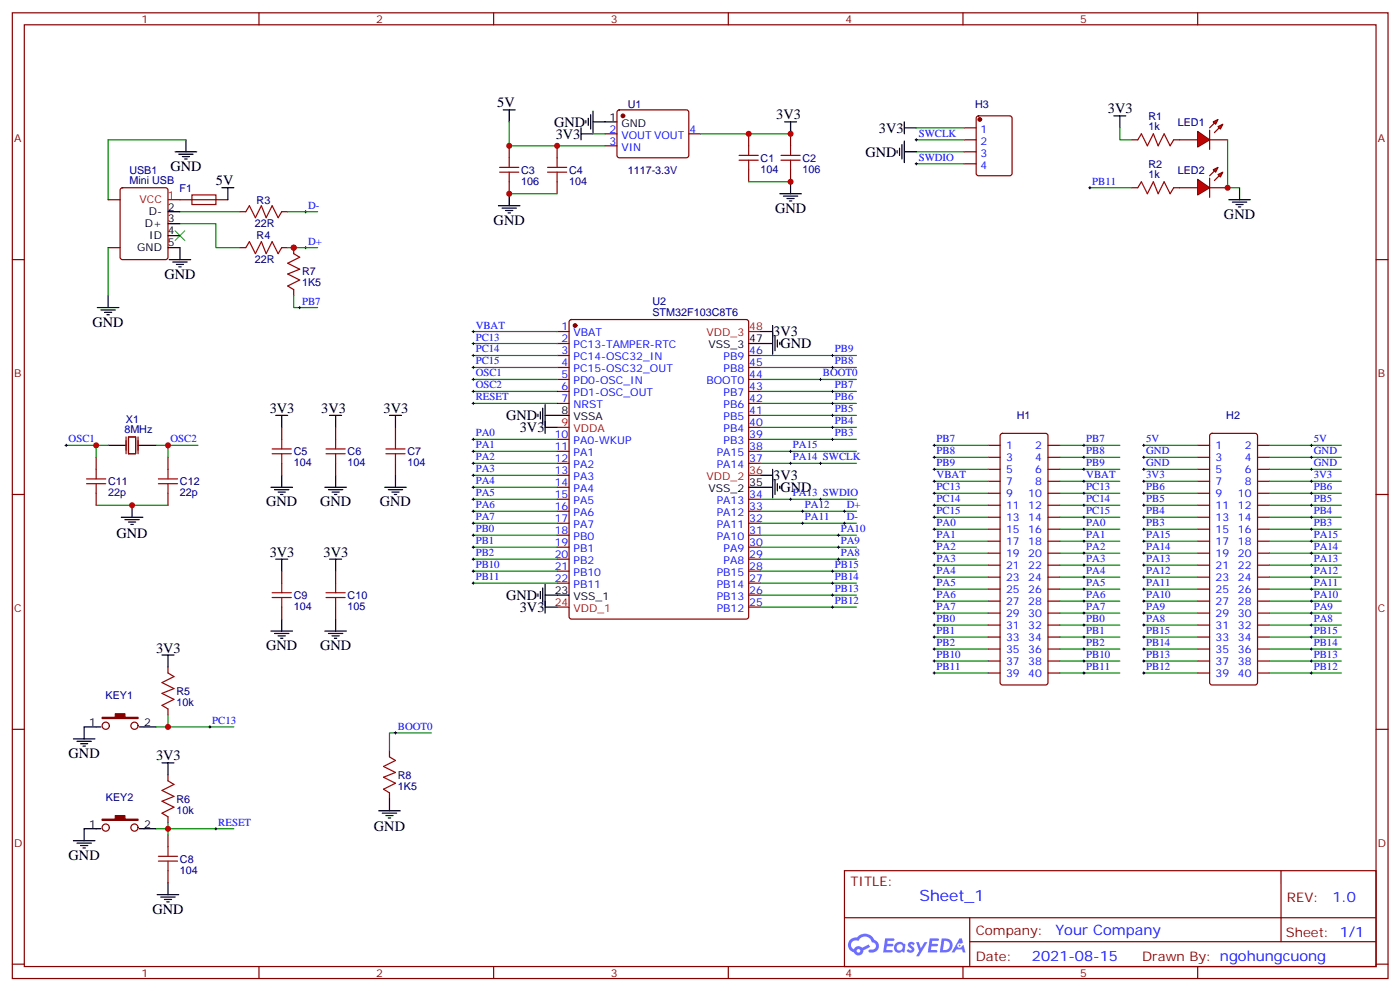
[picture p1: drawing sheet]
<svg xmlns="http://www.w3.org/2000/svg" width="413mm" height="292mm" viewBox="0 0 413 292" stroke-linecap="round" stroke-linejoin="round" font-family="sans-serif">
<g fill="none" stroke="#870000" stroke-width=".35">
<path d="M3.6 3.8h405.4v284.3h-405.4zM7.2 7.3h398.2v277.3h-398.2zM76.3 3.8v3.5M145.5 3.8v3.5M214.6 3.8v3.5M283.7 3.8v3.5M352.9 3.8v3.5M3.6 76.4h3.6M405.4 76.4h3.6M3.6 145.6h3.6M405.4 145.6h3.6M3.6 214.7h3.6"/>
<path d="M405.4 214.7h3.6M248.8 256.4h156.6v28.2h-156.6zM377.4 256.4v20.9M248.8 270.2h156.5M285.7 277.3h119.6M285.7 270.2v14.1M3.6 283.9h3.6M76.3 284.6v3.5M145.5 284.6v3.5M214.6 284.6v3.5M283.7 284.6v3.5M352.9 284.6v3.5"/>
<path d="M405.4 283.9h3.6"/>
</g>
<g fill="#5487ff">
<path d="M267.8 277.5a1.22 1.22 0 0 1 1.7 .3l-.4 .6a.47 .47 0 0 0-.3-.4 .47 .47 0 0 0-.5 .2l.2 .2a1.14 1.14 0 0 1 .7 1.7 1.14 1.14 0 0 1-1.9 0l-.2-.2 .5-.5 .7 .4a.29 .29 0 0 0 .4-.2 .29 .29 0 0 0-.3-.4 1.04 1.04 0 0 1-.6-1.7z"/>
<path d="M260.8 276.3h2.4l.3 .2-.1 .5h-1.9l-.1 .9h1.5l.4 .4-.4 .3h-1.6l-.2 1.1 1.8 .1 .1 .3-.1 .3h-2.7z"/>
<path d="M274 276.3h2.3l.3 .2-.1 .5h-1.8l-.1 .9h1.5l.3 .4-.4 .3h-1.6l-.1 1.1 1.7 .1 .2 .3-.2 .3h-2.6z"/>
<path d="M282.7 276.3h.7l.3 1.2-.6 .4a.69 .69 0 0 0-1 .2 .69 .69 0 0 0 .5 1 .69 .69 0 0 0 .8-.6l.5-.3 .6 2.2h-.8l-.2-.8h-1.8l-.5 .8h-.8z"/>
<path d="M269.9 277.4h.8l.6 1.8 1.1-1.8h.9l-2.6 4.2h-.8l.9-1.6z"/>
<path d="M277.5 276.3l-.6 4.1h1.3a2.11 2.11 0 0 0 2.5-2.1 2.11 2.11 0 0 0-2.5-2zM278.2 277a1.39 1.39 0 0 1 1.7 1.4 1.39 1.39 0 0 1-1.8 1.3h-.3z"/>
<path d="M263.8 277.9a1.54 1.54 0 0 0-.1 2.2 1.54 1.54 0 0 0 2.2 .1l.6 .2 .3-2.3-.2-.2h-.4a1.49 1.49 0 0 0-2.4 0zM264.1 278.9a.94 .94 0 0 1 1.8 0 .94 .94 0 0 1-1.8 0z"/>
<path d="M250.5 276.7a2.18 2.18 0 0 0 1.1 3.7 1.44 1.44 0 0 0 1.6 .9 1.44 1.44 0 0 0 1.2-1.5l2-1-.5-.7-1.9 .9a1.47 1.47 0 0 0-2.4 .5 1.39 1.39 0 0 1-.7-2 1.39 1.39 0 0 1 2-.4 2.12 2.12 0 0 1 2.2-1.3 2.12 2.12 0 0 1 1.9 1.7 1.14 1.14 0 0 1 1.1 1.4 1.14 1.14 0 0 1-1.7 .7 .43 .43 0 0 0-.5 .4 .43 .43 0 0 0 .4 .5 1.98 1.98 0 0 0 2.5-1.3 1.98 1.98 0 0 0-1.2-2.5 3.1 3.1 0 0 0-5.3-.7l-.9 .1zM252.4 280a.55 .55 0 0 1 1.1 0 .55 .55 0 0 1-1.1 0z"/>
<circle cx="282.7" cy="278.4" r=".26"/>
</g>
<g fill="none" stroke="#870000" stroke-width=".35">
<path d="M53 58.8h14.1M164.1 97.6h3.6M167.9 94.3l.5-.2h51.5l.6 .4 .1 87.1-.5 .6-51.7 .1-.7-.5v-87zM164.1 101.1h3.6M164.1 104.7h3.6M164.1 108.2h3.6M164.1 111.7h3.6M164.1 115.3h3.6M164.1 118.8h3.6M220.6 104.7h3.5M220.6 108.2h3.5M220.6 111.7h3.5"/>
<path d="M220.6 115.3h3.5M220.6 118.8h3.5M83 125.8v3.6M83 136.4v3.5M98.9 125.8v3.6M98.9 136.4v3.5M116.5 125.8v3.6M116.5 136.4v3.5M164.1 129.4h3.6M164.1 132.9h3.6M164.1 136.4h3.6M164.1 139.9h3.6"/>
<path d="M220.6 129.4h3.5M220.6 132.9h3.5M220.6 136.4h3.5M220.6 125.8h3.5M220.6 122.3h3.5M164.1 143.5h3.6M164.1 147h3.6M164.1 150.5h3.6M164.1 154.1h3.6M164.1 157.6h3.6M220.6 147h3.5M220.6 150.5h3.5"/>
<path d="M220.6 154.1h3.5M220.6 157.6h3.5M164.1 161.1h3.6M164.1 164.6h3.6M164.1 168.2h3.6M164.1 171.7h3.6M220.6 161.1h3.5M220.6 164.6h3.5M220.6 168.2h3.5M220.6 171.7h3.5M220.6 178.8h3.5M220.6 175.2h3.5"/>
<path d="M49.5 196.4v1.8M49.5 208.7v1.8M49.5 228.1v1.8M49.5 240.5v1.8M49.5 245.8v3.5M49.5 256.4v3.5"/>
<circle cx="31.2" cy="213.7" r="1.06"/>
<circle cx="39.6" cy="213.7" r="1.06"/>
<circle cx="31.2" cy="243.7" r="1.06"/>
<circle cx="39.6" cy="243.7" r="1.06"/>
</g>
<g fill="#870000" stroke="#870000" stroke-width=".35">
<path d="M30.1 241.2h3.9v-1.1h2.8v1.1h3.9v.3h-10.6z"/>
<path d="M30.1 211.2h3.9v-1.1h2.8v1.1h3.9v.4h-10.6z"/>
<circle cx="169.4" cy="95.8" r=".53"/>
</g>
<g fill="none" stroke="#000" stroke-width=".35">
<path d="M51.6 44.7h6.4M52.7 45.4h4.2M53.7 46.1h2.1M54.4 46.8h.7M54.8 41.2v3.5M65.4 55.3h3.5M67.1 55.3v3.5M49.8 76.4h6.4M50.9 77.2h4.2M52 77.9h2.1M52.7 78.6h.7M53 72.9v3.5"/>
<path d="M28.7 90.6h6.3M29.7 91.3h4.3M30.8 92h2.1M31.5 92.7h.7M31.9 87v3.6M220.6 101.1h3.5M81.2 122.3h3.6M83 122.3v3.5M83 139.9v3.6M97.1 122.3h3.5M98.9 122.3v3.5M98.9 139.9v3.6"/>
<path d="M114.8 122.3h3.5M116.5 122.3v3.5M116.5 139.9v3.6M164.1 122.3h3.6M79.8 143.5h6.4M80.9 144.2h4.2M82 144.9h2.1M82.7 145.6h.7M95.7 143.5h6.4M96.8 144.2h4.2M97.8 144.9h2.1M98.5 145.6h.7"/>
<path d="M113.3 143.5h6.4M114.4 144.2h4.2M115.5 144.9h2.1M116.2 145.6h.7M220.6 143.5h3.5M164.1 175.2h3.6M47.7 192.9h3.6M49.5 192.9v3.5M21.6 217.6h6.4M22.7 218.3h4.2M23.7 219h2.2M24.4 219.7h.8"/>
<path d="M29.7 214h-4.9v3.6M41 214h5M47.7 224.6h3.6M49.5 224.6v3.5M21.6 247.5h6.4M22.7 248.2h4.2M23.7 249h2.2M24.4 249.7h.8M29.7 244h-4.9v3.5M41 244h5M49.5 259.9v3.5M46.3 263.4h6.4"/>
<path d="M47.4 264.1h4.2M48.4 264.8h2.2M49.1 265.5h.7"/>
</g>
<path d="M220.6 97.6h3.5M164.1 125.8h3.6M220.6 139.9h3.5M164.1 178.8h3.6" fill="none" stroke="#f00" stroke-width=".35"/>
<g fill="none" stroke="#a10000" stroke-width=".35">
<path d="M56.6 57.4h7v2.8h-7zM80.2 133.6h5.6M80.2 132.2h5.6M83 129.4v2.8M83 133.6v2.8M96.1 133.6h5.6M96.1 132.2h5.6M98.9 129.4v2.8M98.9 133.6v2.8M113.7 133.6h5.6M113.7 132.2h5.6M116.5 129.4v2.8"/>
<path d="M116.5 133.6v2.8M49.5 198.2l1.8 1-3.6 1.8 3.6 1.7-3.6 1.5 3.6 1.7-3.6 1.8 1.8 1M49.5 229.9l1.8 1.1-3.6 1.7 3.6 1.8-3.6 1.4 3.6 1.8-3.6 1.7 1.8 1.1M46.7 253.5h5.6M46.7 252.1h5.6M49.5 249.3v2.8M49.5 253.5v2.9"/>
</g>
<path d="M54.8 41.2h-22.9v17.6M31.9 72.9v14.1M49.5 210.5v3.5h-3.5M49.5 214h19.4M46 244h22.9M49.5 242.3v3.5" fill="none" stroke="#008700" stroke-width=".35"/>
<path d="M89.7 72.9h.7M89.7 62.3h.7M90.1 62v.7M90.1 72.6v.7M61.5 214h.7M61.8 213.7v.7M63.3 244h.7M63.6 243.7v.7" fill="none" stroke="#000" stroke-width=".29"/>
<path d="M51.6 68l2.8 2.8M54.4 68l-2.8 2.8" fill="none" stroke="#3c3" stroke-width=".35"/>
<g fill="#f00" stroke="#870000" stroke-width=".35">
<path d="M352.9 38.7l3.5 2.5-3.5 2.1z"/>
<path d="M356.4 38.3v5.7z"/>
</g>
<g fill="#870000" stroke="#870000" stroke-width=".35">
<path d="M356.4 37.6l1.4-1.4z"/>
<path d="M359.2 37.6l-1.4 1.5z"/>
</g>
<g fill="#f00" stroke="#870000" stroke-width=".35">
<path d="M357.5 35.9l1.4-.7-.7 1.4z"/>
<path d="M358.9 37.3l1.4-.7-.7 1.4z"/>
</g>
<path d="M347.6 41.2h5.3M356.4 41.2h5.3" fill="none" stroke="#870000" stroke-width=".35"/>
<g fill="#f00" stroke="#870000" stroke-width=".35">
<path d="M352.9 52.8l3.5 2.5-3.5 2.1z"/>
<path d="M356.4 52.5v5.6z"/>
</g>
<g fill="#870000" stroke="#870000" stroke-width=".35">
<path d="M356.4 51.8l1.4-1.5z"/>
<path d="M359.2 51.8l-1.4 1.4z"/>
</g>
<g fill="#f00" stroke="#870000" stroke-width=".35">
<path d="M357.5 50l1.4-.7-.7 1.4z"/>
<path d="M358.9 51.4l1.4-.7-.7 1.4z"/>
</g>
<g fill="none" stroke="#870000" stroke-width=".35">
<path d="M178.3 39.4h3.5M182 32.6l.5-.3 20 .1 .5 .7-.1 12.9-.7 .5-20-.1-.4-.6v-12.7zM203 39.4h3.5M220.6 39.4v3.5M232.9 39.4v3.5M284.1 37.6h3.5M287.9 34.3l.4-.2h9.2l.6 .4 .1 16.5-.5 .7-9.4 .1-.6-.5-.1-16.5zM31.9 58.8h3.5M35.6 55.5l.5-.2h12.7l.6 .4 .1 20-.5 .7h-12.9l-.7-.4v-20zM150 42.9v3.6M150 53.5v3.5M164.1 42.9v3.6"/>
<path d="M164.1 53.5v3.5M178.3 42.9h3.5M220.6 50v3.5M232.9 50v3.5M284.1 41.2h3.5M284.1 44.7h3.5M284.1 48.2h3.5M333.5 55.3h1.7M333.5 41.2h1.7M345.8 55.3h7.1M345.8 41.2h1.8M356.4 55.3h5.3"/>
<path d="M31.9 72.9h3.5M70.7 62.3h1.7M70.7 72.9h1.7M83 62.3h1.8M83 72.9h1.8M86.5 72.9v1.8M86.5 85.3v1.7M28.3 134.7v3.5M49.5 134.7v3.5M291.1 131.1h3.6M291.1 134.7h3.6M291.1 138.2h3.6"/>
<path d="M294.9 127.8l.5-.2h12.7l.5 .2 .2 .5v72.7l-.2 .5-.5 .2h-12.7l-.5-.3-.2-.4v-72.7zM308.8 131.1h3.5M308.8 134.7h3.5M308.8 138.2h3.5M352.9 131.1h3.5M352.9 134.7h3.5M352.9 138.2h3.5M356.6 127.8l.5-.2h12.7l.5 .2 .2 .5v72.7l-.2 .5-.5 .2h-12.7l-.5-.3-.2-.4v-72.7zM370.5 131.1h3.6M370.5 134.7h3.6M370.5 138.2h3.6M28.3 145.2v3.6"/>
<path d="M49.5 145.2v3.6M291.1 141.7h3.6M291.1 145.2h3.6M291.1 148.8h3.6M291.1 152.3h3.6M291.1 155.8h3.6M291.1 159.3h3.6M308.8 141.7h3.5M308.8 145.2h3.5M308.8 148.8h3.5M308.8 152.3h3.5M308.8 155.8h3.5"/>
<path d="M308.8 159.3h3.5M352.9 141.7h3.5M352.9 145.2h3.5M352.9 148.8h3.5M352.9 152.3h3.5M352.9 155.8h3.5M352.9 159.3h3.5M370.5 141.7h3.6M370.5 145.2h3.6M370.5 148.8h3.6M370.5 152.3h3.6M370.5 155.8h3.6"/>
<path d="M370.5 159.3h3.6M83 168.2v3.5M83 178.8v3.5M98.9 168.2v3.5M98.9 178.8v3.5M291.1 162.9h3.6M291.1 166.4h3.6M291.1 169.9h3.6M291.1 173.5h3.6M291.1 177h3.6M308.8 162.9h3.5M308.8 166.4h3.5"/>
<path d="M308.8 169.9h3.5M308.8 173.5h3.5M308.8 177h3.5M352.9 162.9h3.5M352.9 166.4h3.5M352.9 169.9h3.5M352.9 173.5h3.5M352.9 177h3.5M370.5 162.9h3.6M370.5 166.4h3.6M370.5 169.9h3.6M370.5 173.5h3.6"/>
<path d="M370.5 177h3.6M291.1 180.5h3.6M291.1 184h3.6M291.1 187.6h3.6M291.1 191.1h3.6M291.1 194.6h3.6M291.1 198.2h3.6M308.8 180.5h3.5M308.8 184h3.5M308.8 187.6h3.5M308.8 191.1h3.5M308.8 194.6h3.5"/>
<path d="M308.8 198.2h3.5M352.9 180.5h3.5M352.9 184h3.5M352.9 187.6h3.5M352.9 191.1h3.5M352.9 194.6h3.5M352.9 198.2h3.5M370.5 180.5h3.6M370.5 184h3.6M370.5 187.6h3.6M370.5 191.1h3.6M370.5 194.6h3.6"/>
<path d="M370.5 198.2h3.6M114.8 221.1v1.7M114.8 233.4v1.8"/>
</g>
<g fill="none" stroke="#a10000" stroke-width=".35">
<path d="M147.2 50.7h5.7M147.2 49.3h5.7M150 46.5v2.8M150 50.7v2.8M161.3 50.7h5.7M161.3 49.3h5.7M164.1 46.5v2.8M164.1 50.7v2.8M217.8 47.2h5.6M217.8 45.8h5.6M220.6 42.9v2.9M220.6 47.2v2.8"/>
<path d="M230.1 47.2h5.7M230.1 45.8h5.7M232.9 42.9v2.9M232.9 47.2v2.8M335.2 41.2l1.1-1.8 1.8 3.5 1.7-3.5 1.4 3.5 1.8-3.5 1.8 3.5 1-1.7M335.2 55.3l1.1-1.8 1.8 3.5 1.7-3.5 1.4 3.5 1.8-3.5 1.8 3.5 1-1.7M72.4 62.3l1.1-1.7 1.7 3.5 1.8-3.5 1.4 3.5 1.8-3.5 1.8 3.5 1-1.8M72.4 72.9l1.1-1.7 1.7 3.5 1.8-3.5 1.4 3.5 1.8-3.5 1.8 3.5 1-1.8M86.5 74.7l1.8 1-3.5 1.8 3.5 1.8-3.5 1.4 3.5 1.7-3.5 1.8 1.7 1.1M28.3 138.2v2.8M49.5 138.2v2.8M25.5 142.4h5.7"/>
<path d="M25.5 141h5.7M28.3 142.4v2.8M46.7 142.4h5.6M46.7 141h5.6M49.5 142.4v2.8M80.2 175.9h5.6M80.2 174.5h5.6M83 171.7v2.8M83 175.9v2.9M96.1 175.9h5.6M96.1 174.5h5.6M98.9 171.7v2.8"/>
<path d="M98.9 175.9v2.9M114.8 222.8l1.7 1.1-3.5 1.8 3.5 1.7-3.5 1.4 3.5 1.8-3.5 1.8 1.8 1"/>
</g>
<g fill="none" stroke="#000" stroke-width=".35">
<path d="M148.3 32.3h3.5M150 32.3v3.6M171.2 39.4h3.5M171.2 37.6v3.6M172.6 35.5v.7M173.3 34.8v2.1M174 33.8v4.2M174.7 35.9h7.1M174.7 32.7v6.4M231.2 35.9h3.5M232.9 35.9v3.5M266.5 37.6h3.5"/>
<path d="M266.5 35.9v3.5M328.2 34.1h3.5M330 34.1v3.5M150 57v3.6M229.8 57h6.3M230.8 57.7h4.3M231.9 58.5h2.1M232.6 59.2h.7M232.9 53.5v3.5M264.3 44.3v.7M265 43.6v2.2M265.7 42.6v4.2"/>
<path d="M266.5 41.5v6.4M266.5 44.7h3.5M362.1 58.8h6.3M363.1 59.5h4.2M365.2 55.3v3.5M49.5 62.3h3.5M49.5 65.9h3.5M49.5 69.4h3.5M49.5 72.9h3.5M146.9 60.6h6.3M147.9 61.3h4.3M149 62h2.1"/>
<path d="M149.7 62.7h.7M364.2 60.2h2.1M364.9 60.9h.7M224.1 97.6h3.5M227.6 95.8v8.5M228.4 99v4.3M160.6 119.1v8.5M224.1 101.1h3.5M229.1 100.1v2.1M229.8 100.8v.7M31.9 131.1h5.2M40.7 131.1h5.3"/>
<path d="M158.5 122v.7M159.2 121.2v2.2M159.9 120.2v4.2M160.6 125.8h3.5M160.6 122.3h3.5M224.1 139.9h3.5M227.6 138.2v8.4M35.7 152.3h6.4M36.8 153h4.2M37.9 153.7h2.1M38.6 154.4h.7M38.9 148.8v3.5"/>
<path d="M224.1 143.5h3.5M228.4 141.4v4.2M229.1 142.4v2.1M229.8 143.1v.7M81.2 164.6h3.6M83 164.6v3.6M97.1 164.6h3.5M98.9 164.6v3.6M158.5 174.9v.7M159.2 174.2v2.1M159.9 173.1v4.2M160.6 172v8.5"/>
<path d="M160.6 178.8h3.5M160.6 175.2h3.5M79.8 185.8h6.4M80.9 186.5h4.2M82 187.2h2.1M82.7 187.9h.7M83 182.3v3.5M95.7 185.8h6.4M96.8 186.5h4.2M97.8 187.2h2.1M98.5 187.9h.7M98.9 182.3v3.5"/>
<path d="M111.6 238.7h6.3M112.6 239.4h4.3M114.8 235.2v3.5M113.7 240.1h2.1M114.4 240.8h.7"/>
</g>
<g fill="none" stroke="#008700" stroke-width=".35">
<path d="M150 35.9v7h28.3M174.7 39.4h3.6M232.9 35.9v3.5h-26.4M270 37.6h14.1M330 37.6v3.6h3.5M150 57h14.1M220.6 53.5h12.3M270 41.2h14.1M270 44.7h14.1M270 48.2h14.1M321.1 55.3h12.4M361.7 41.2v14.1h3.5"/>
<path d="M53 65.9h10.6v7h7.1M53 62.3h17.7M84.8 62.3h8.8M84.8 72.9h8.8M86.5 87v3.6h7.1M139.5 97.6h24.6M139.5 118.8h24.6M139.5 111.7h24.6M139.5 115.3h24.6M139.5 101.1h24.6M139.5 104.7h24.6M139.5 108.2h24.6"/>
<path d="M224.1 118.8h28.2M224.1 111.7h28.2M224.1 115.3h28.2M224.1 104.7h28.2M224.1 108.2h28.2M19.5 131.1h8.8M31.9 131.1h-3.6v3.6M46 131.1h3.5v3.6M49.5 131.1h8.8M139.5 129.4h24.6M139.5 136.4h24.6M139.5 132.9h24.6"/>
<path d="M139.5 139.9h24.6M224.1 129.4h28.2M224.1 136.4h28.2M224.1 132.9h28.2M224.1 125.8h28.2M224.1 122.3h28.2M275.3 131.1h15.8M275.3 134.7h15.8M275.3 138.2h15.8M312.3 131.1h17.7M312.3 134.7h17.7M312.3 138.2h17.7"/>
<path d="M337 131.1h15.9M337 134.7h15.9M337 138.2h15.9M374.1 131.1h21.1M374.1 134.7h21.1M374.1 138.2h21.1M28.3 148.8h21.2M139.5 154.1h24.6M139.5 150.5h24.6M139.5 147h24.6M139.5 143.5h24.6M139.5 157.6h24.6"/>
<path d="M224.1 154.1h28.2M224.1 150.5h28.2M224.1 147h28.2M224.1 157.6h28.2M275.3 148.8h15.8M275.3 141.7h15.8M275.3 152.3h15.8M275.3 155.8h15.8M275.3 159.3h15.8M275.3 145.2h15.8M312.3 148.8h17.7M312.3 141.7h17.7"/>
<path d="M312.3 152.3h17.7M312.3 155.8h17.7M312.3 159.3h17.7M312.3 145.2h17.7M337 148.8h15.9M337 141.7h15.9M337 152.3h15.9M337 155.8h15.9M337 159.3h15.9M337 145.2h15.9M374.1 148.8h21.1M374.1 141.7h21.1"/>
<path d="M374.1 152.3h21.1M374.1 155.8h21.1M374.1 159.3h21.1M374.1 145.2h21.1M139.5 161.1h24.6M139.5 164.6h24.6M139.5 171.7h24.6M139.5 168.2h24.6M224.1 161.1h28.2M224.1 164.6h28.2M224.1 171.7h28.2M224.1 168.2h28.2"/>
<path d="M224.1 178.8h28.2M224.1 175.2h28.2M275.3 162.9h15.8M275.3 166.4h15.8M275.3 169.9h15.8M275.3 173.5h15.8M275.3 177h15.8M312.3 162.9h17.7M312.3 166.4h17.7M312.3 169.9h17.7M312.3 173.5h17.7M312.3 177h17.7"/>
<path d="M337 162.9h15.9M337 166.4h15.9M337 169.9h15.9M337 173.5h15.9M337 177h15.9M374.1 162.9h21.1M374.1 166.4h21.1M374.1 169.9h21.1M374.1 173.5h21.1M374.1 177h21.1M275.3 180.5h15.8M275.3 184h15.8"/>
<path d="M275.3 187.6h15.8M275.3 191.1h15.8M275.3 194.6h15.8M275.3 198.2h15.8M312.3 180.5h17.7M312.3 184h17.7M312.3 187.6h17.7M312.3 191.1h17.7M312.3 194.6h17.7M312.3 198.2h17.7M337 180.5h15.9M337 184h15.9"/>
<path d="M337 187.6h15.9M337 191.1h15.9M337 194.6h15.9M337 198.2h15.9M374.1 180.5h21.1M374.1 184h21.1M374.1 187.6h21.1M374.1 191.1h21.1M374.1 194.6h21.1M374.1 198.2h21.1M127.1 215.8h-12.3v5.3"/>
</g>
<g fill="none" stroke="#000" stroke-width=".29">
<path d="M269.6 41.2h.7M269.6 48.2h.7M270 40.8v.7M270 47.9v.7M320.8 55.3h.7M321.1 54.9v.7M87.9 90.6h.8M88.3 90.2v.7M139.1 97.6h.7M139.5 97.3v.7M139.1 118.8h.7M139.1 111.7h.7"/>
<path d="M139.1 115.3h.7M139.1 101.1h.7M139.1 104.7h.7M139.1 108.2h.7M139.5 100.8v.7M139.5 104.3v.7M139.5 107.8v.7M139.5 111.4v.7M139.5 114.9v.7M139.5 118.4v.7M241.4 111.7h.7M241.8 111.4v.7"/>
<path d="M244.9 118.8h.7M244.9 115.3h.7M244.9 104.7h.7M244.9 108.2h.7M245.3 104.3v.7M245.3 107.8v.7M245.3 114.9v.7M245.3 118.4v.7M19.2 131.1h.7M19.5 130.8v.7M49.1 131.1h.7M49.5 130.8v.7"/>
<path d="M139.1 129.4h.7M139.1 136.4h.7M139.1 132.9h.7M139.1 139.9h.7M139.5 129v.7M139.5 132.5v.7M139.5 136.1v.7M139.5 139.6v.7M232.6 136.4h.7M232.6 132.9h.7M232.9 132.5v.7M232.9 136.1v.7"/>
<path d="M241.4 136.4h.7M241.8 136.1v.7M244.9 129.4h.7M244.9 125.8h.7M244.9 122.3h.7M245.3 122v.7M245.3 125.5v.7M245.3 129v.7M274.9 131.1h.7M274.9 134.7h.7M274.9 138.2h.7M275.3 130.8v.7"/>
<path d="M275.3 134.3v.7M275.3 137.8v.7M319 131.1h.7M319 134.7h.7M319 138.2h.7M319.4 130.8v.7M319.4 134.3v.7M319.4 137.8v.7M336.7 131.1h.7M336.7 134.7h.7M336.7 138.2h.7M337 130.8v.7"/>
<path d="M337 134.3v.7M337 137.8v.7M386 131.1h.8M386 134.7h.8M386 138.2h.8M386.4 130.8v.7M386.4 134.3v.7M386.4 137.8v.7M139.1 150.5h.7M139.1 154.1h.7M139.1 147h.7M139.1 143.5h.7"/>
<path d="M139.1 157.6h.7M139.5 143.1v.7M139.5 146.6v.8M139.5 150.2v.7M139.5 153.7v.7M139.5 157.2v.7M232.6 147h.7M232.9 146.6v.8M236.1 150.5h.7M236.1 154.1h.7M236.5 150.2v.7M236.5 153.7v.7"/>
<path d="M241.4 147h.7M241.8 146.6v.8M246.7 157.6h.7M247.1 157.2v.7M248.5 150.5h.7M248.5 154.1h.7M248.8 150.2v.7M248.8 153.7v.7M274.9 159.3h.7M274.9 155.8h.7M274.9 152.3h.7M274.9 148.8h.7"/>
<path d="M274.9 145.2h.7M274.9 141.7h.7M275.3 141.4v.7M275.3 144.9v.7M275.3 148.4v.7M275.3 151.9v.7M275.3 155.5v.7M275.3 159v.7M319 159.3h.7M319 155.8h.7M319 152.3h.7M319 148.8h.7"/>
<path d="M319 145.2h.7M319 141.7h.7M319.4 141.4v.7M319.4 144.9v.7M319.4 148.4v.7M319.4 151.9v.7M319.4 155.5v.7M319.4 159v.7M336.7 159.3h.7M336.7 155.8h.7M336.7 152.3h.7M336.7 148.8h.7"/>
<path d="M336.7 145.2h.7M336.7 141.7h.7M337 141.4v.7M337 144.9v.7M337 148.4v.7M337 151.9v.7M337 155.5v.7M337 159v.7M386 159.3h.8M386 155.8h.8M386 152.3h.8M386 148.8h.8"/>
<path d="M386 145.2h.8M386 141.7h.8M386.4 141.4v.7M386.4 144.9v.7M386.4 148.4v.7M386.4 151.9v.7M386.4 155.5v.7M386.4 159v.7M139.1 164.6h.7M139.1 161.1h.7M139.1 168.2h.7M139.1 171.7h.7"/>
<path d="M139.5 160.8v.7M139.5 164.3v.7M139.5 167.8v.7M139.5 171.3v.7M244.9 168.2h.7M244.9 171.7h.7M244.9 178.8h.7M244.9 175.2h.7M245.3 167.8v.7M245.3 171.3v.7M245.3 174.9v.7M245.3 178.4v.7"/>
<path d="M246.7 164.6h.7M246.7 161.1h.7M247.1 160.8v.7M247.1 164.3v.7M274.9 177h.7M274.9 173.5h.7M274.9 169.9h.7M274.9 166.4h.7M274.9 162.9h.7M275.3 162.5v.7M275.3 166.1v.7M275.3 169.6v.7"/>
<path d="M275.3 173.1v.7M275.3 176.6v.7M319 177h.7M319 173.5h.7M319 169.9h.7M319 166.4h.7M319 162.9h.7M319.4 162.5v.7M319.4 166.1v.7M319.4 169.6v.7M319.4 173.1v.7M319.4 176.6v.7"/>
<path d="M336.7 177h.7M336.7 173.5h.7M336.7 169.9h.7M336.7 166.4h.7M336.7 162.9h.7M337 162.5v.7M337 166.1v.7M337 169.6v.7M337 173.1v.7M337 176.6v.7M386 177h.8M386 173.5h.8"/>
<path d="M386 169.9h.8M386 166.4h.8M386 162.9h.8M386.4 162.5v.7M386.4 166.1v.7M386.4 169.6v.7M386.4 173.1v.7M386.4 176.6v.7M274.9 198.2h.7M274.9 194.6h.7M274.9 191.1h.7M274.9 187.6h.7"/>
<path d="M274.9 184h.7M274.9 180.5h.7M275.3 180.2v.7M275.3 183.7v.7M275.3 187.2v.7M275.3 190.7v.8M275.3 194.3v.7M275.3 197.8v.7M319 198.2h.7M319 194.6h.7M319 191.1h.7M319 187.6h.7"/>
<path d="M319 184h.7M319 180.5h.7M319.4 180.2v.7M319.4 183.7v.7M319.4 187.2v.7M319.4 190.7v.8M319.4 194.3v.7M319.4 197.8v.7M336.7 198.2h.7M336.7 194.6h.7M336.7 191.1h.7M336.7 187.6h.7"/>
<path d="M336.7 184h.7M336.7 180.5h.7M337 180.2v.7M337 183.7v.7M337 187.2v.7M337 190.7v.8M337 194.3v.7M337 197.8v.7M386 198.2h.8M386 194.6h.8M386 191.1h.8M386 187.6h.8"/>
<path d="M386 184h.8M386 180.5h.8M386.4 180.2v.7M386.4 183.7v.7M386.4 187.2v.7M386.4 190.7v.8M386.4 194.3v.7M386.4 197.8v.7M116.2 215.8h.7M116.5 215.4v.7"/>
</g>
<g fill="#870000" stroke="#870000" stroke-width=".35">
<circle cx="183.6" cy="34.1" r=".53"/>
<circle cx="288.7" cy="35.2" r=".53"/>
</g>
<path d="M37.1 128.7v4.9M37.9 128.7h2.1v4.9h-2.1zM40.7 128.7v4.9" fill="none" stroke="#871200" stroke-width=".35"/>
<path d="M49.5 58.8h3.5" fill="none" stroke="#f00" stroke-width=".35"/>
<g fill="#c00">
<circle cx="49.5" cy="244" r=".88"/>
<circle cx="49.5" cy="214" r=".88"/>
<circle cx="361.7" cy="55.3" r=".88"/>
<circle cx="150" cy="42.9" r=".88"/>
<circle cx="150" cy="57" r=".88"/>
<circle cx="232.9" cy="39.4" r=".88"/>
<circle cx="232.9" cy="53.5" r=".88"/>
<circle cx="220.6" cy="39.4" r=".88"/>
<circle cx="164.1" cy="42.9" r=".88"/>
<circle cx="86.5" cy="72.9" r=".88"/>
<circle cx="38.9" cy="148.8" r=".88"/>
<circle cx="28.3" cy="131.1" r=".88"/>
<circle cx="49.5" cy="131.1" r=".88"/>
</g>
<text font-size="4.6" fill="#00f" x="270.9" y="265.4">Sheet_1</text>
<g font-size="4.2">
<text x="146.5" y="31.6">5V</text>
<text x="228.7" y="35.2">3V3</text>
<text x="326.4" y="33.4">3V3</text>
<text x="163.3" y="37.3">GND</text>
<text x="163.7" y="40.8">3V3</text>
<text x="259" y="39.1">3V3</text>
<text x="255" y="46.1">GND</text>
<text x="50.2" y="50.3">GND</text>
<text x="63.6" y="54.6">5V</text>
<text x="228.4" y="62.7">GND</text>
<text x="360.6" y="64.5">GND</text>
<text x="145.5" y="66.2">GND</text>
<text x="48.4" y="82.1">GND</text>
<text x="27.3" y="96.2">GND</text>
<text x="227.8" y="99">3V3</text>
<text x="229.9" y="102.6">GND</text>
<text x="79.5" y="121.6">3V3</text>
<text x="94.7" y="121.6">3V3</text>
<text x="113" y="121.6">3V3</text>
<text x="149.2" y="123.7">GND</text>
<text x="153.2" y="127.2">3V3</text>
<text x="227.8" y="141.4">3V3</text>
<text x="78.4" y="149.1">GND</text>
<text x="94.3" y="149.1">GND</text>
<text x="111.9" y="149.1">GND</text>
<text x="229.9" y="144.9">GND</text>
<text x="34.3" y="158.3">GND</text>
<text x="79.5" y="163.9">3V3</text>
<text x="95.4" y="163.9">3V3</text>
<text x="149.2" y="176.6">GND</text>
<text x="153.2" y="180.2">3V3</text>
<text x="78.4" y="191.5">GND</text>
<text x="94.3" y="191.5">GND</text>
<text x="46" y="192.2">3V3</text>
<text x="20.2" y="223.2">GND</text>
<text x="46" y="223.9">3V3</text>
<text x="110.2" y="244.7">GND</text>
<text x="20.2" y="253.2">GND</text>
<text x="44.9" y="269.1">GND</text>
</g>
<g font-size="4.2" fill="#00f">
<text x="392.6" y="265.6">1.0</text>
<text x="311" y="275.2">Your Company</text>
<text x="304.1" y="283">2021-08-15</text>
</g>
<g font-size="3.9" fill="#800">
<text x="250.6" y="260.9">TITLE:</text>
<text x="379.2" y="265.6">REV:</text>
<text x="287.5" y="275.1">Company:</text>
<text x="378.9" y="275.8">Sheet: 1/1</text>
<text x="287.5" y="282.8">Date:</text>
<text x="336.5" y="282.9">Drawn By: ngohungcuong</text>
</g>
<g font-size="3.2" fill="#800">
<text x="41.7" y="6.8">1</text>
<text x="110.9" y="6.8">2</text>
<text x="180" y="6.8">3</text>
<text x="249.2" y="6.8">4</text>
<text x="318.3" y="6.8">5</text>
<text x="4.2" y="41.9">A</text>
<text x="406" y="41.9">A</text>
<text x="4.2" y="111">B</text>
<text x="406" y="111">B</text>
<text x="4.2" y="180.2">C</text>
<text x="406" y="180.2">C</text>
<text x="4.2" y="249.3">D</text>
<text x="406" y="249.3">D</text>
<text x="41.7" y="287.6">1</text>
<text x="110.9" y="287.6">2</text>
<text x="180" y="287.6">3</text>
<text x="249.2" y="287.6">4</text>
<text x="318.3" y="287.6">5</text>
</g>
<g font-size="3.2">
<text x="179.6" y="35.5">1</text>
<text x="183.1" y="37.3">GND</text>
<text x="43.8" y="63.4">D-</text>
<text x="49.5" y="62">2</text>
<text x="49.5" y="65.5">3</text>
<text x="42.7" y="66.9">D+</text>
<text x="44" y="70.4">ID</text>
<text x="49.5" y="69">4</text>
<text x="40.4" y="74">GND</text>
<text x="49.5" y="72.6">5</text>
<text x="220.8" y="100.8">47</text>
<text x="208.7" y="102.6">VSS_3</text>
<text x="165.5" y="122">8</text>
<text x="169" y="123.7">VSSA</text>
<text x="220.8" y="143.1">35</text>
<text x="208.7" y="144.9">VSS_2</text>
<text x="163.5" y="174.9">23</text>
<text x="169" y="176.6">VSS_1</text>
<text x="26.3" y="213.7">1</text>
<text x="42.4" y="213.7">2</text>
<text x="26.3" y="243.7">1</text>
<text x="42.4" y="243.7">2</text>
</g>
<g font-size="3.2" fill="#000080">
<text x="185" y="31.7">U1</text>
<text x="287.3" y="31.7">H3</text>
<text x="338.4" y="35.4">R1</text>
<text x="338.4" y="38.3">1k</text>
<text x="347" y="37">LED1</text>
<text x="224.1" y="47.6">C1</text>
<text x="236.5" y="47.6">C2</text>
<text x="38.1" y="51.2">USB1</text>
<text x="153.6" y="51.1">C3</text>
<text x="167.7" y="51.1">C4</text>
<text x="185" y="51.1">1117-3.3V</text>
<text x="224.1" y="50.8">104</text>
<text x="236.5" y="50.8">106</text>
<text x="338.4" y="52.5">1k</text>
<text x="338.4" y="49.5">R2</text>
<text x="347" y="51.1">LED2</text>
<text x="38.1" y="54.1">Mini USB</text>
<text x="52.9" y="56.4">F1</text>
<text x="75.6" y="59.9">R3</text>
<text x="153.6" y="54.3">106</text>
<text x="167.7" y="54.3">104</text>
<text x="75.1" y="67">22R</text>
<text x="75.6" y="70.5">R4</text>
<text x="75.1" y="77.6">22R</text>
<text x="89" y="81.1">R7</text>
<text x="89" y="84.3">1K5</text>
<text x="192.2" y="89.8">U2</text>
<text x="192.2" y="92.9">STM32F103C8T6</text>
<text x="37.1" y="124.7">X1</text>
<text x="299.6" y="123.4">H1</text>
<text x="361.3" y="123.4">H2</text>
<text x="36.6" y="127.6">8MHz</text>
<text x="86.5" y="137.2">104</text>
<text x="86.5" y="134">C5</text>
<text x="102.4" y="137.2">104</text>
<text x="102.4" y="134">C6</text>
<text x="120.1" y="137.2">104</text>
<text x="120.1" y="134">C7</text>
<text x="31.9" y="142.8">C11</text>
<text x="53" y="142.8">C12</text>
<text x="31.9" y="146.1">22p</text>
<text x="53" y="146.1">22p</text>
<text x="86.5" y="179.6">104</text>
<text x="86.5" y="176.4">C9</text>
<text x="102.4" y="179.6">105</text>
<text x="102.4" y="176.4">C10</text>
<text x="31.1" y="205.9">KEY1</text>
<text x="52" y="207.8">10k</text>
<text x="52" y="204.6">R5</text>
<text x="117.2" y="232.5">1K5</text>
<text x="117.2" y="229.3">R8</text>
<text x="31.2" y="236">KEY2</text>
<text x="52" y="239.6">10k</text>
<text x="52" y="236.3">R6</text>
<text x="53" y="257.2">104</text>
<text x="53" y="254">C8</text>
</g>
<g font-size="3.2" fill="#00f">
<text x="179.6" y="39.1">2</text>
<text x="183.1" y="40.8">VOUT VOUT</text>
<text x="203.1" y="39.1">4</text>
<text x="270.7" y="40.3">SWCLK</text>
<text x="288.9" y="39.1">1</text>
<text x="179.6" y="42.6">3</text>
<text x="183.1" y="44.3">VIN</text>
<text x="270.7" y="47.3">SWDIO</text>
<text x="288.9" y="42.6">2</text>
<text x="288.9" y="46.1">3</text>
<text x="288.9" y="49.6">4</text>
<text x="321.8" y="54.4">PB11</text>
<text x="90.8" y="61.5">D-</text>
<text x="90.8" y="72">D+</text>
<text x="89" y="89.7">PB7</text>
<text x="140.2" y="96.7">VBAT</text>
<text x="140.2" y="100.3">PC13</text>
<text x="165.5" y="97.3">1</text>
<text x="165.5" y="100.8">2</text>
<text x="169" y="99">VBAT</text>
<text x="140.2" y="103.8">PC14</text>
<text x="140.2" y="107.3">PC15</text>
<text x="165.5" y="104.3">3</text>
<text x="165.5" y="107.8">4</text>
<text x="169" y="102.6">PC13-TAMPER-RTC</text>
<text x="169" y="106.1">PC14-OSC32_IN</text>
<text x="213.2" y="106.1">PB9</text>
<text x="220.8" y="107.8">45</text>
<text x="220.8" y="104.3">46</text>
<text x="246" y="107.3">PB8</text>
<text x="246" y="103.8">PB9</text>
<text x="140.2" y="110.8">OSC1</text>
<text x="165.5" y="111.4">5</text>
<text x="169" y="109.6">PC15-OSC32_OUT</text>
<text x="169" y="113.1">PD0-OSC_IN</text>
<text x="208.1" y="113.1">BOOT0</text>
<text x="213.2" y="109.6">PB8</text>
<text x="220.8" y="111.4">44</text>
<text x="242.5" y="110.8">BOOT0</text>
<text x="140.2" y="117.9">RESET</text>
<text x="140.2" y="114.4">OSC2</text>
<text x="165.5" y="114.9">6</text>
<text x="165.5" y="118.4">7</text>
<text x="169" y="116.7">PD1-OSC_OUT</text>
<text x="213.2" y="116.7">PB7</text>
<text x="220.8" y="118.4">42</text>
<text x="220.8" y="114.9">43</text>
<text x="246" y="117.9">PB6</text>
<text x="246" y="114.4">PB7</text>
<text x="169" y="120.2">NRST</text>
<text x="213.2" y="123.7">PB5</text>
<text x="213.2" y="120.2">PB6</text>
<text x="220.8" y="125.5">40</text>
<text x="220.8" y="122">41</text>
<text x="246" y="125">PB4</text>
<text x="246" y="121.4">PB5</text>
<text x="20.2" y="130.2">OSC1</text>
<text x="50.2" y="130.2">OSC2</text>
<text x="140.2" y="128.5">PA0</text>
<text x="163.5" y="129">10</text>
<text x="169" y="130.8">PA0-WKUP</text>
<text x="213.2" y="130.8">PB3</text>
<text x="213.2" y="127.2">PB4</text>
<text x="220.8" y="129">39</text>
<text x="246" y="128.5">PB3</text>
<text x="276" y="130.2">PB7</text>
<text x="320.1" y="130.2">PB7</text>
<text x="337.7" y="130.2">5V</text>
<text x="387.1" y="130.2">5V</text>
<text x="140.2" y="132">PA1</text>
<text x="140.2" y="135.5">PA2</text>
<text x="163.5" y="132.5">11</text>
<text x="163.5" y="136.1">12</text>
<text x="169" y="134.3">PA1</text>
<text x="169" y="137.8">PA2</text>
<text x="211.2" y="137.8">PA14</text>
<text x="211.2" y="134.3">PA15</text>
<text x="220.8" y="136.1">37</text>
<text x="220.8" y="132.5">38</text>
<text x="233.6" y="135.5">PA14 SWCLK</text>
<text x="233.6" y="132">PA15</text>
<text x="276" y="133.8">PB8</text>
<text x="276" y="137.3">PB9</text>
<text x="296.4" y="132.2">1</text>
<text x="296.4" y="135.7">3</text>
<text x="305" y="132.2">2</text>
<text x="305" y="135.7">4</text>
<text x="320.1" y="133.8">PB8</text>
<text x="320.1" y="137.3">PB9</text>
<text x="337.7" y="133.8">GND</text>
<text x="337.7" y="137.3">GND</text>
<text x="358.2" y="132.2">1</text>
<text x="358.2" y="135.7">3</text>
<text x="366.7" y="132.2">2</text>
<text x="366.7" y="135.7">4</text>
<text x="387.1" y="133.8">GND</text>
<text x="387.1" y="137.3">GND</text>
<text x="140.2" y="139.1">PA3</text>
<text x="140.2" y="142.6">PA4</text>
<text x="163.5" y="139.6">13</text>
<text x="163.5" y="143.1">14</text>
<text x="169" y="141.4">PA3</text>
<text x="276" y="140.8">VBAT</text>
<text x="296.4" y="139.2">5</text>
<text x="296.4" y="142.8">7</text>
<text x="305" y="139.2">6</text>
<text x="305" y="142.8">8</text>
<text x="320.1" y="140.8">VBAT</text>
<text x="337.7" y="140.8">3V3</text>
<text x="358.2" y="139.2">5</text>
<text x="358.2" y="142.8">7</text>
<text x="366.7" y="139.2">6</text>
<text x="366.7" y="142.8">8</text>
<text x="387.1" y="140.8">3V3</text>
<text x="140.2" y="146.1">PA5</text>
<text x="140.2" y="149.6">PA6</text>
<text x="163.5" y="146.6">15</text>
<text x="169" y="144.9">PA4</text>
<text x="169" y="148.4">PA5</text>
<text x="211.2" y="148.4">PA13</text>
<text x="220.8" y="146.6">34</text>
<text x="233.6" y="146.1">PA13 SWDIO</text>
<text x="237.2" y="149.6">PA12</text>
<text x="249.5" y="149.6">D+</text>
<text x="276" y="147.9">PC14</text>
<text x="276" y="144.4">PC13</text>
<text x="296.4" y="146.3">9</text>
<text x="296.4" y="149.8">11</text>
<text x="303" y="146.3">10</text>
<text x="303" y="149.8">12</text>
<text x="320.1" y="144.4">PC13</text>
<text x="320.1" y="147.9">PC14</text>
<text x="337.7" y="147.9">PB5</text>
<text x="337.7" y="144.4">PB6</text>
<text x="358.2" y="146.3">9</text>
<text x="358.2" y="149.8">11</text>
<text x="364.7" y="146.3">10</text>
<text x="364.7" y="149.8">12</text>
<text x="387.1" y="147.9">PB5</text>
<text x="387.1" y="144.4">PB6</text>
<text x="140.2" y="153.2">PA7</text>
<text x="163.5" y="150.2">16</text>
<text x="163.5" y="153.7">17</text>
<text x="169" y="151.9">PA6</text>
<text x="169" y="155.5">PA7</text>
<text x="211.2" y="155.5">PA11</text>
<text x="211.2" y="151.9">PA12</text>
<text x="220.8" y="153.7">32</text>
<text x="220.8" y="150.2">33</text>
<text x="237.2" y="153.2">PA11</text>
<text x="249.5" y="153.2">D-</text>
<text x="276" y="154.9">PA0</text>
<text x="276" y="151.4">PC15</text>
<text x="296.4" y="153.4">13</text>
<text x="303" y="153.4">14</text>
<text x="320.1" y="154.9">PA0</text>
<text x="320.1" y="151.4">PC15</text>
<text x="337.7" y="154.9">PB3</text>
<text x="337.7" y="151.4">PB4</text>
<text x="358.2" y="153.4">13</text>
<text x="364.7" y="153.4">14</text>
<text x="387.1" y="154.9">PB3</text>
<text x="387.1" y="151.4">PB4</text>
<text x="140.2" y="156.7">PB0</text>
<text x="140.2" y="160.2">PB1</text>
<text x="163.5" y="157.2">18</text>
<text x="163.5" y="160.8">19</text>
<text x="169" y="159">PB0</text>
<text x="211.2" y="159">PA10</text>
<text x="220.8" y="160.8">30</text>
<text x="220.8" y="157.2">31</text>
<text x="247.8" y="160.2">PA9</text>
<text x="247.8" y="156.7">PA10</text>
<text x="276" y="162">PA2</text>
<text x="276" y="158.5">PA1</text>
<text x="296.4" y="156.9">15</text>
<text x="296.4" y="160.4">17</text>
<text x="303" y="156.9">16</text>
<text x="303" y="160.4">18</text>
<text x="320.1" y="158.5">PA1</text>
<text x="320.1" y="162">PA2</text>
<text x="337.7" y="162">PA14</text>
<text x="337.7" y="158.5">PA15</text>
<text x="358.2" y="156.9">15</text>
<text x="358.2" y="160.4">17</text>
<text x="364.7" y="156.9">16</text>
<text x="364.7" y="160.4">18</text>
<text x="387.1" y="162">PA14</text>
<text x="387.1" y="158.5">PA15</text>
<text x="140.2" y="163.8">PB2</text>
<text x="140.2" y="167.3">PB10</text>
<text x="163.5" y="164.3">20</text>
<text x="163.5" y="167.8">21</text>
<text x="169" y="162.5">PB1</text>
<text x="169" y="166.1">PB2</text>
<text x="213.2" y="166.1">PA8</text>
<text x="213.2" y="162.5">PA9</text>
<text x="220.8" y="167.8">28</text>
<text x="220.8" y="164.3">29</text>
<text x="246" y="167.3">PB15</text>
<text x="247.8" y="163.8">PA8</text>
<text x="276" y="165.5">PA3</text>
<text x="296.4" y="163.9">19</text>
<text x="296.4" y="167.5">21</text>
<text x="303" y="163.9">20</text>
<text x="303" y="167.5">22</text>
<text x="320.1" y="165.5">PA3</text>
<text x="337.7" y="165.5">PA13</text>
<text x="358.2" y="163.9">19</text>
<text x="358.2" y="167.5">21</text>
<text x="364.7" y="163.9">20</text>
<text x="364.7" y="167.5">22</text>
<text x="387.1" y="165.5">PA13</text>
<text x="140.2" y="170.8">PB11</text>
<text x="163.5" y="171.3">22</text>
<text x="169" y="169.6">PB10</text>
<text x="169" y="173.1">PB11</text>
<text x="211.2" y="173.1">PB14</text>
<text x="211.2" y="169.6">PB15</text>
<text x="220.8" y="171.3">27</text>
<text x="246" y="170.8">PB14</text>
<text x="276" y="172.6">PA5</text>
<text x="276" y="169.1">PA4</text>
<text x="296.4" y="171">23</text>
<text x="303" y="171">24</text>
<text x="320.1" y="169.1">PA4</text>
<text x="320.1" y="172.6">PA5</text>
<text x="337.7" y="172.6">PA11</text>
<text x="337.7" y="169.1">PA12</text>
<text x="358.2" y="171">23</text>
<text x="364.7" y="171">24</text>
<text x="387.1" y="172.6">PA11</text>
<text x="387.1" y="169.1">PA12</text>
<text x="211.2" y="176.6">PB13</text>
<text x="220.8" y="178.4">25</text>
<text x="220.8" y="174.9">26</text>
<text x="246" y="177.9">PB12</text>
<text x="246" y="174.3">PB13</text>
<text x="276" y="179.6">PA7</text>
<text x="276" y="176.1">PA6</text>
<text x="296.4" y="174.5">25</text>
<text x="296.4" y="178">27</text>
<text x="303" y="174.5">26</text>
<text x="303" y="178">28</text>
<text x="320.1" y="176.1">PA6</text>
<text x="320.1" y="179.6">PA7</text>
<text x="337.7" y="179.6">PA9</text>
<text x="337.7" y="176.1">PA10</text>
<text x="358.2" y="174.5">25</text>
<text x="358.2" y="178">27</text>
<text x="364.7" y="174.5">26</text>
<text x="364.7" y="178">28</text>
<text x="387.1" y="179.6">PA9</text>
<text x="387.1" y="176.1">PA10</text>
<text x="211.2" y="180.2">PB12</text>
<text x="276" y="183.2">PB0</text>
<text x="296.4" y="181.6">29</text>
<text x="296.4" y="185.1">31</text>
<text x="303" y="181.6">30</text>
<text x="303" y="185.1">32</text>
<text x="320.1" y="183.2">PB0</text>
<text x="337.7" y="183.2">PA8</text>
<text x="358.2" y="181.6">29</text>
<text x="358.2" y="185.1">31</text>
<text x="364.7" y="181.6">30</text>
<text x="364.7" y="185.1">32</text>
<text x="387.1" y="183.2">PA8</text>
<text x="276" y="190.2">PB2</text>
<text x="276" y="186.7">PB1</text>
<text x="296.4" y="188.6">33</text>
<text x="303" y="188.6">34</text>
<text x="320.1" y="186.7">PB1</text>
<text x="320.1" y="190.2">PB2</text>
<text x="337.7" y="190.2">PB14</text>
<text x="337.7" y="186.7">PB15</text>
<text x="358.2" y="188.6">33</text>
<text x="364.7" y="188.6">34</text>
<text x="387.1" y="190.2">PB14</text>
<text x="387.1" y="186.7">PB15</text>
<text x="276" y="197.3">PB11</text>
<text x="276" y="193.7">PB10</text>
<text x="296.4" y="192.2">35</text>
<text x="296.4" y="195.7">37</text>
<text x="303" y="192.2">36</text>
<text x="303" y="195.7">38</text>
<text x="320.1" y="193.7">PB10</text>
<text x="320.1" y="197.3">PB11</text>
<text x="337.7" y="197.3">PB12</text>
<text x="337.7" y="193.7">PB13</text>
<text x="358.2" y="192.2">35</text>
<text x="358.2" y="195.7">37</text>
<text x="364.7" y="192.2">36</text>
<text x="364.7" y="195.7">38</text>
<text x="387.1" y="197.3">PB12</text>
<text x="387.1" y="193.7">PB13</text>
<text x="296.4" y="199.2">39</text>
<text x="303" y="199.2">40</text>
<text x="358.2" y="199.2">39</text>
<text x="364.7" y="199.2">40</text>
<text x="62.5" y="213.1">PC13</text>
<text x="117.2" y="214.9">BOOT0</text>
<text x="64.3" y="243.1">RESET</text>
</g>
<g font-size="3.2" fill="#f00">
<text x="41.1" y="59.9">VCC</text>
<text x="49.5" y="58.5">1</text>
<text x="208.2" y="99">VDD_3</text>
<text x="220.8" y="97.3">48</text>
<text x="165.5" y="125.5">9</text>
<text x="169" y="127.2">VDDA</text>
<text x="208.2" y="141.4">VDD_2</text>
<text x="220.8" y="139.6">36</text>
<text x="163.5" y="178.4">24</text>
<text x="169" y="180.2">VDD_1</text>
</g>
</svg>
